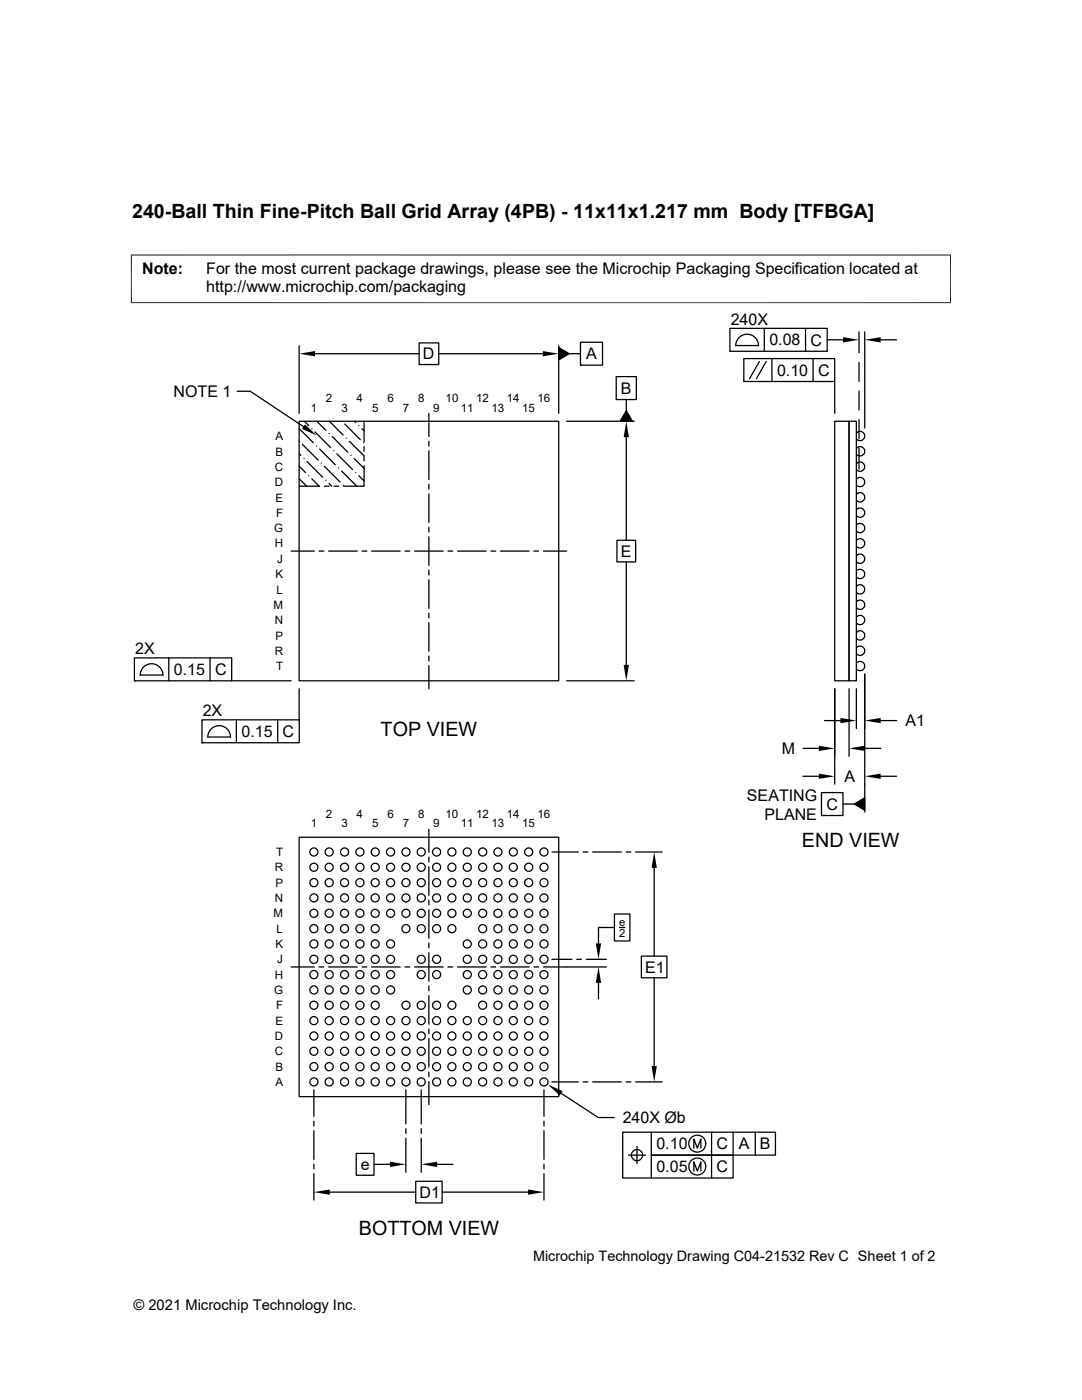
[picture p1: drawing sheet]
<svg xmlns="http://www.w3.org/2000/svg" width="216mm" height="279mm" viewBox="0 0 216 279" stroke-linecap="round" stroke-linejoin="round" font-family="sans-serif">
<g fill="none" stroke="#000" stroke-width=".25">
<path d="M47.3 78.1h2.6l10.7 7.1M59.7 69v13.5M62.9 70.6h20.7M83.6 68.4h3.9v4.3h-3.9zM87.5 70.6h20.8M111.5 69.4l2.1 1.2-2.1 1.2zM111.5 69v13.5M113.6 70.6h2.2M115.8 68.3h4.4v4.6h-4.4zM115.8 72.9h.1M123 75.2h4v4.5h-4zM123 79.7h.1"/>
<path d="M125 79.7v2.3M145.6 65.5h19.5v4.6h-19.5zM145.6 70.1h.1M147.6 67.2a2.27 2.27 0 0 1 2.4-.3 2.27 2.27 0 0 1 1.3 2.1h-4.5l.2-1zM148.4 71.6h18.2v4.5h-18.2zM148.4 76.1h.1M151.5 72.1l-1.9 3.5M152.5 65.5v4.6M152.9 72.1l-2 3.5M154 71.6v4.5M160.7 65.5v4.6M162.2 71.6v4.5"/>
<path d="M165.1 67.8h3.1M166.6 76.1v6.4M171.4 66.2v4.2M171.4 72.3v3.8M171.4 78v3.8M172.6 66.2v19.2M175.7 67.8h3.2M59.7 97h4.1M59.7 85.5l2.8 2.9M59.7 90.5l.3 .4M59.7 93l1.3 1.3M59.7 95.5l1.5 1.5"/>
<path d="M59.7 84.1h51.8v51.8h-51.8zM59.7 88.1h.1M60.3 88.7l3.2 3.1M60.7 91.5h.1M60.7 84.1l.9 .8M61.3 92.1l3.1 3.2M61.6 94.9h.1M62.2 85.6h.1M62.2 95.6l1.5 1.4M62.8 86.2l3.2 3.1M63.2 89h.1M63.2 84.1l1.8 1.8"/>
<path d="M63.8 89.6l3.1 3.2M64.1 92.4h.1M64.7 97h1M64.7 93.1l3.1 3.1M65 95.9h.1M65.7 86.5h.1M65.7 96.5l.5 .5M65.7 84.1l2.8 2.7M66.3 87.1l3.1 3.2M66.6 89.9h.1M66.6 97h1M67.2 90.6l3.1 3.1"/>
<path d="M67.5 93.4h.1M68.2 94l3 3M68.5 96.8h.1M68.8 84.6l3.1 3.2M69.1 87.4h.1M69.7 88.1l2.9 2.9M70 90.9h.1M70.7 91.5l1.9 2M70.7 84.1l.3 .2M71 94.3h.1M71.6 94.9l1 1.1M71.6 84.9h.1"/>
<path d="M72.2 85.6l.4 .4M72.5 88.4h.1M72.6 84.1v4.1M72.6 89.1v1M72.6 91v1M72.6 92.9v4.1h-4.1M85.6 82.5v4.6M85.6 88.1v.9M85.6 90v5.7M85.6 96.6v1M85.6 98.6v5.7M113.1 84.1h13.5"/>
<path d="M125 87.2v20.6M125 82l1.2 2.1h-2.5zM166.6 84.1h2.8v51.8h-2.8zM169.4 84.1h1.5v51.8h-1.5zM170.9 86.4a.93 .93 0 0 1 1.4-.1 .93 .93 0 0 1 0 1.4 .93 .93 0 0 1-1.4-.1M170.9 89.5a.93 .93 0 0 1 1.4-.1 .93 .93 0 0 1 0 1.3 .93 .93 0 0 1-1.4 0M170.9 92.5a.93 .93 0 0 1 1.4 0 .93 .93 0 0 1 0 1.3 .93 .93 0 0 1-1.4-.1M170.9 95.6a.93 .93 0 0 1 1.4-.1 .93 .93 0 0 1 0 1.4 .93 .93 0 0 1-1.4-.1M170.9 98.7a.93 .93 0 0 1 1.4-.1 .93 .93 0 0 1 0 1.3 .93 .93 0 0 1-1.4-.1M171.4 83.7v3.8M171.4 89.5v4.1M58.1 110h4.6"/>
<path d="M63.7 110h.9M65.6 110h5.7M72.2 110h1M74.1 110h5.8M80.8 110h1M82.7 110h5.7M85.6 105.2v1M85.6 107.1v5.7M85.6 113.8v.9M85.6 115.7v5.7M89.4 110h.9M91.3 110h5.7"/>
<path d="M98 110h.9M99.9 110h5.7M106.5 110h1M108.4 110h4.7M123.1 107.8h3.7v4.3h-3.7zM125 112.1v20.6M170.9 101.7a.93 .93 0 0 1 1.4-.1 .93 .93 0 0 1 0 1.4 .93 .93 0 0 1-1.4-.1M170.9 104.8a.93 .93 0 0 1 1.4-.1 .93 .93 0 0 1 0 1.4 .93 .93 0 0 1-1.4-.1M170.9 107.8a.93 .93 0 0 1 1.4 0 .93 .93 0 0 1 0 1.3 .93 .93 0 0 1-1.4-.1M170.9 110.9a.93 .93 0 0 1 1.4-.1 .93 .93 0 0 1 0 1.4 .93 .93 0 0 1-1.4-.1M170.9 114a.93 .93 0 0 1 1.4-.1 .93 .93 0 0 1 0 1.3 .93 .93 0 0 1-1.4-.1M170.9 117a.93 .93 0 0 1 1.4-.1 .93 .93 0 0 1 0 1.4 .93 .93 0 0 1-1.4-.1"/>
<path d="M26.8 131.3h19.4v4.6h-19.4zM26.8 135.9h.1M28.8 133a2.27 2.27 0 0 1 2.4-.3 2.27 2.27 0 0 1 1.3 2h-4.5l.2-.9zM33.7 131.3v4.6M41.9 131.3v4.6M46.2 135.9h11.9M59.7 137.5v6.2M85.6 122.4v.9M85.6 124.3v5.7M85.6 130.9v1M85.6 132.8v4.7M113.1 135.9h13.5"/>
<path d="M166.6 137.5v19M169.4 137.5v13.4M170.9 137.5v7.9M170.9 120.1a.93 .93 0 0 1 1.4-.1 .93 .93 0 0 1 0 1.4 .93 .93 0 0 1-1.4-.1M170.9 123.1a.93 .93 0 0 1 1.4 0 .93 .93 0 0 1 0 1.3 .93 .93 0 0 1-1.4-.1M170.9 126.2a.93 .93 0 0 1 1.4-.1 .93 .93 0 0 1 0 1.4 .93 .93 0 0 1-1.4-.1M170.9 129.3a.93 .93 0 0 1 1.4-.1 .93 .93 0 0 1 0 1.4 .93 .93 0 0 1-1.4-.1M170.9 132.3a.93 .93 0 0 1 1.4-.1 .93 .93 0 0 1 0 1.4 .93 .93 0 0 1-1.4-.1M172.6 134.5v27.6M40.3 143.7h19.4v4.5h-19.4zM40.3 148.2h.1M42.2 145.4a2.27 2.27 0 0 1 2.5-.4 2.27 2.27 0 0 1 1.3 2.1h-4.5l.2-.9z"/>
<path d="M47.2 143.7v4.5M55.4 143.7v4.5M160.2 149.4h3.2M160.2 154.9h3.2M163.9 158.2h4.3v4.6h-4.3zM164.5 143.8h3.2M172.6 149.4h3.2M175.7 143.8h3.2M175.7 154.9h3.2M59.7 167.1h51.8v51.8h-51.8zM85.6 165.5v4.6M85.6 171.1v.9"/>
<path d="M85.6 173v5.7M85.6 179.6v1M110.1 170h5.3M116.4 170h.9M118.3 170h5.7M124.9 170h1M126.8 170h5.3M130.5 173.2v17.6M163.9 162.8h.1M168.2 160.5h2.2M170.4 160.5l2.2-1.3v2.5zM58.1 193h4.6"/>
<path d="M63.7 193h.9M65.6 193h5.7M72.2 193h1M74.1 193h5.8M80.8 193h1M82.7 193h5.7M85.6 181.5v5.8M85.6 188.2v1M85.6 190.1v5.7M85.6 196.8v.9M85.6 198.7v5.7M89.4 193h.9"/>
<path d="M91.3 193h5.7M98 193h.9M99.9 193h5.7M106.5 193h1M110.1 191.5h4M115.1 191.5h.9M117 191.5h4M119.4 196.2v3.1M121 193h-12.6M122.6 185.1h-3.2v3.2M122.6 182.4h3.1v5.4h-3.1zM123.6 185.1h1.1"/>
<path d="M128 190.8h5.1v4.3h-5.1zM130.5 195.1v17.6M62.6 217.5v5.3M81 217.5v6.8M84.1 217.5v6.8M85.6 205.4v.9M85.6 207.3v5.7M85.6 213.9v1M85.6 215.8v4.7M108.5 217.5v5.3M110.1 215.9h5.3M112 218.2l7.4 4.8h3.2"/>
<path d="M116.4 215.9h.9M118.3 215.9h5.7M124.9 215.9h1M126.8 215.9h5.3M62.6 223.8v.9M62.6 225.7v5.7M62.6 232.3v1M62.6 234.2v5.3M65.8 237.9h17.2M71.1 230.2h3.5v4.3h-3.5zM74.6 232.4h3.2M81 225.3v.9"/>
<path d="M81 227.2v6.8M83 235.8h5.2v4.3h-5.2zM84.1 225.3v.9M84.1 227.2v6.8M87.2 232.4h3.2M88.2 237.9h17.2M108.5 223.8v.9M108.5 225.7v5.7M108.5 232.3v1M108.5 234.2v5.3M125.4 230.5h3.4M127.1 228.8v3.4"/>
<path d="M130 226v4.5h16.3v4.6h-22.1v-9.1h30.5v4.5h-24.7v4.6M138.5 229.1v-1.8l.6 1.8 .7-1.8v1.8M138.5 233.7v-1.8l.6 1.8 .7-1.8v1.8M142 226v9.1M146.3 226v4.5M150.7 226v4.5"/>
<circle cx="62.6" cy="176.1" r=".81"/>
<circle cx="62.6" cy="179.2" r=".81"/>
<circle cx="62.6" cy="173.1" r=".81"/>
<circle cx="62.6" cy="170" r=".81"/>
<circle cx="65.7" cy="179.2" r=".81"/>
<circle cx="65.7" cy="170" r=".81"/>
<circle cx="65.7" cy="173.1" r=".81"/>
<circle cx="65.7" cy="176.1" r=".81"/>
<circle cx="68.7" cy="179.2" r=".81"/>
<circle cx="68.7" cy="173.1" r=".81"/>
<circle cx="68.7" cy="176.1" r=".81"/>
<circle cx="68.7" cy="170" r=".81"/>
<circle cx="71.8" cy="179.2" r=".81"/>
<circle cx="71.8" cy="173.1" r=".81"/>
<circle cx="71.8" cy="176.1" r=".81"/>
<circle cx="71.8" cy="170" r=".81"/>
<circle cx="74.9" cy="173.1" r=".81"/>
<circle cx="74.9" cy="179.2" r=".81"/>
<circle cx="74.9" cy="176.1" r=".81"/>
<circle cx="74.9" cy="170" r=".81"/>
<circle cx="77.9" cy="179.2" r=".81"/>
<circle cx="77.9" cy="173.1" r=".81"/>
<circle cx="77.9" cy="170" r=".81"/>
<circle cx="77.9" cy="176.1" r=".81"/>
<circle cx="81" cy="176.1" r=".81"/>
<circle cx="81" cy="173.1" r=".81"/>
<circle cx="81" cy="179.2" r=".81"/>
<circle cx="81" cy="170" r=".81"/>
<circle cx="84.1" cy="179.2" r=".81"/>
<circle cx="84.1" cy="176.1" r=".81"/>
<circle cx="84.1" cy="173.1" r=".81"/>
<circle cx="84.1" cy="170" r=".81"/>
<circle cx="87.1" cy="176.1" r=".81"/>
<circle cx="87.1" cy="173.1" r=".81"/>
<circle cx="87.1" cy="179.2" r=".81"/>
<circle cx="87.1" cy="170" r=".81"/>
<circle cx="90.2" cy="173.1" r=".81"/>
<circle cx="90.2" cy="179.2" r=".81"/>
<circle cx="90.2" cy="176.1" r=".81"/>
<circle cx="90.2" cy="170" r=".81"/>
<circle cx="93.2" cy="173.1" r=".81"/>
<circle cx="93.2" cy="176.1" r=".81"/>
<circle cx="93.2" cy="170" r=".81"/>
<circle cx="93.2" cy="179.2" r=".81"/>
<circle cx="96.3" cy="173.1" r=".81"/>
<circle cx="96.3" cy="170" r=".81"/>
<circle cx="96.3" cy="179.2" r=".81"/>
<circle cx="96.3" cy="176.1" r=".81"/>
<circle cx="99.4" cy="179.2" r=".81"/>
<circle cx="99.4" cy="176.1" r=".81"/>
<circle cx="99.4" cy="170" r=".81"/>
<circle cx="99.4" cy="173.1" r=".81"/>
<circle cx="102.4" cy="179.2" r=".81"/>
<circle cx="102.4" cy="176.1" r=".81"/>
<circle cx="102.4" cy="173.1" r=".81"/>
<circle cx="102.4" cy="170" r=".81"/>
<circle cx="105.5" cy="179.2" r=".81"/>
<circle cx="105.5" cy="176.1" r=".81"/>
<circle cx="105.5" cy="173.1" r=".81"/>
<circle cx="105.5" cy="170" r=".81"/>
<circle cx="108.5" cy="176.1" r=".81"/>
<circle cx="108.5" cy="179.2" r=".81"/>
<circle cx="108.5" cy="170" r=".81"/>
<circle cx="108.5" cy="173.1" r=".81"/>
<circle cx="62.6" cy="182.3" r=".81"/>
<circle cx="62.6" cy="194.5" r=".81"/>
<circle cx="62.6" cy="191.4" r=".81"/>
<circle cx="62.6" cy="197.6" r=".81"/>
<circle cx="62.6" cy="188.4" r=".81"/>
<circle cx="62.6" cy="185.3" r=".81"/>
<circle cx="65.7" cy="182.3" r=".81"/>
<circle cx="65.7" cy="185.3" r=".81"/>
<circle cx="65.7" cy="191.4" r=".81"/>
<circle cx="65.7" cy="188.4" r=".81"/>
<circle cx="65.7" cy="194.5" r=".81"/>
<circle cx="65.7" cy="197.6" r=".81"/>
<circle cx="68.7" cy="197.6" r=".81"/>
<circle cx="68.7" cy="191.4" r=".81"/>
<circle cx="68.7" cy="188.4" r=".81"/>
<circle cx="68.7" cy="185.3" r=".81"/>
<circle cx="68.7" cy="182.3" r=".81"/>
<circle cx="68.7" cy="194.5" r=".81"/>
<circle cx="71.8" cy="194.5" r=".81"/>
<circle cx="71.8" cy="191.4" r=".81"/>
<circle cx="71.8" cy="188.4" r=".81"/>
<circle cx="71.8" cy="197.6" r=".81"/>
<circle cx="71.8" cy="185.3" r=".81"/>
<circle cx="71.8" cy="182.3" r=".81"/>
<circle cx="74.9" cy="188.4" r=".81"/>
<circle cx="74.9" cy="182.3" r=".81"/>
<circle cx="74.9" cy="194.5" r=".81"/>
<circle cx="74.9" cy="185.3" r=".81"/>
<circle cx="74.9" cy="191.4" r=".81"/>
<circle cx="74.9" cy="197.6" r=".81"/>
<circle cx="77.9" cy="197.6" r=".81"/>
<circle cx="77.9" cy="194.5" r=".81"/>
<circle cx="77.9" cy="191.4" r=".81"/>
<circle cx="77.9" cy="182.3" r=".81"/>
<circle cx="77.9" cy="188.4" r=".81"/>
<circle cx="81" cy="185.3" r=".81"/>
<circle cx="81" cy="182.3" r=".81"/>
<circle cx="84.1" cy="194.5" r=".81"/>
<circle cx="84.1" cy="191.4" r=".81"/>
<circle cx="84.1" cy="182.3" r=".81"/>
<circle cx="84.1" cy="185.3" r=".81"/>
<circle cx="87.1" cy="194.5" r=".81"/>
<circle cx="87.1" cy="185.3" r=".81"/>
<circle cx="87.1" cy="182.3" r=".81"/>
<circle cx="87.1" cy="191.4" r=".81"/>
<circle cx="90.2" cy="185.3" r=".81"/>
<circle cx="90.2" cy="182.3" r=".81"/>
<circle cx="93.2" cy="197.6" r=".81"/>
<circle cx="93.2" cy="194.5" r=".81"/>
<circle cx="93.2" cy="191.4" r=".81"/>
<circle cx="93.2" cy="188.4" r=".81"/>
<circle cx="93.2" cy="182.3" r=".81"/>
<circle cx="96.3" cy="188.4" r=".81"/>
<circle cx="96.3" cy="182.3" r=".81"/>
<circle cx="96.3" cy="197.6" r=".81"/>
<circle cx="96.3" cy="185.3" r=".81"/>
<circle cx="96.3" cy="194.5" r=".81"/>
<circle cx="96.3" cy="191.4" r=".81"/>
<circle cx="99.4" cy="188.4" r=".81"/>
<circle cx="99.4" cy="185.3" r=".81"/>
<circle cx="99.4" cy="197.6" r=".81"/>
<circle cx="99.4" cy="191.4" r=".81"/>
<circle cx="99.4" cy="182.3" r=".81"/>
<circle cx="99.4" cy="194.5" r=".81"/>
<circle cx="102.4" cy="182.3" r=".81"/>
<circle cx="102.4" cy="191.4" r=".81"/>
<circle cx="102.4" cy="188.4" r=".81"/>
<circle cx="102.4" cy="185.3" r=".81"/>
<circle cx="102.4" cy="197.6" r=".81"/>
<circle cx="102.4" cy="194.5" r=".81"/>
<circle cx="105.5" cy="194.5" r=".81"/>
<circle cx="105.5" cy="185.3" r=".81"/>
<circle cx="105.5" cy="197.6" r=".81"/>
<circle cx="105.5" cy="182.3" r=".81"/>
<circle cx="105.5" cy="191.4" r=".81"/>
<circle cx="105.5" cy="188.4" r=".81"/>
<circle cx="108.5" cy="188.4" r=".81"/>
<circle cx="108.5" cy="185.3" r=".81"/>
<circle cx="108.5" cy="182.3" r=".81"/>
<circle cx="108.5" cy="194.5" r=".81"/>
<circle cx="108.5" cy="191.4" r=".81"/>
<circle cx="108.5" cy="197.6" r=".81"/>
<circle cx="62.6" cy="209.8" r=".81"/>
<circle cx="62.6" cy="203.7" r=".81"/>
<circle cx="62.6" cy="206.8" r=".81"/>
<circle cx="62.6" cy="200.6" r=".81"/>
<circle cx="62.6" cy="215.9" r=".81"/>
<circle cx="62.6" cy="212.9" r=".81"/>
<circle cx="65.7" cy="215.9" r=".81"/>
<circle cx="65.7" cy="200.6" r=".81"/>
<circle cx="65.7" cy="212.9" r=".81"/>
<circle cx="65.7" cy="209.8" r=".81"/>
<circle cx="65.7" cy="206.8" r=".81"/>
<circle cx="65.7" cy="203.7" r=".81"/>
<circle cx="68.7" cy="215.9" r=".81"/>
<circle cx="68.7" cy="209.8" r=".81"/>
<circle cx="68.7" cy="206.8" r=".81"/>
<circle cx="68.7" cy="200.6" r=".81"/>
<circle cx="68.7" cy="212.9" r=".81"/>
<circle cx="68.7" cy="203.7" r=".81"/>
<circle cx="71.8" cy="212.9" r=".81"/>
<circle cx="71.8" cy="209.8" r=".81"/>
<circle cx="71.8" cy="206.8" r=".81"/>
<circle cx="71.8" cy="215.9" r=".81"/>
<circle cx="71.8" cy="200.6" r=".81"/>
<circle cx="71.8" cy="203.7" r=".81"/>
<circle cx="74.9" cy="206.8" r=".81"/>
<circle cx="74.9" cy="215.9" r=".81"/>
<circle cx="74.9" cy="212.9" r=".81"/>
<circle cx="74.9" cy="209.8" r=".81"/>
<circle cx="74.9" cy="203.7" r=".81"/>
<circle cx="74.9" cy="200.6" r=".81"/>
<circle cx="77.9" cy="209.8" r=".81"/>
<circle cx="77.9" cy="215.9" r=".81"/>
<circle cx="77.9" cy="206.8" r=".81"/>
<circle cx="77.9" cy="203.7" r=".81"/>
<circle cx="77.9" cy="212.9" r=".81"/>
<circle cx="81" cy="215.9" r=".81"/>
<circle cx="81" cy="200.6" r=".81"/>
<circle cx="81" cy="212.9" r=".81"/>
<circle cx="81" cy="206.8" r=".81"/>
<circle cx="81" cy="203.7" r=".81"/>
<circle cx="81" cy="209.8" r=".81"/>
<circle cx="84.1" cy="200.6" r=".81"/>
<circle cx="84.1" cy="215.9" r=".81"/>
<circle cx="84.1" cy="206.8" r=".81"/>
<circle cx="84.1" cy="203.7" r=".81"/>
<circle cx="84.1" cy="209.8" r=".81"/>
<circle cx="84.1" cy="212.9" r=".81"/>
<circle cx="87.1" cy="212.9" r=".81"/>
<circle cx="87.1" cy="203.7" r=".81"/>
<circle cx="87.1" cy="200.6" r=".81"/>
<circle cx="87.1" cy="215.9" r=".81"/>
<circle cx="87.1" cy="209.8" r=".81"/>
<circle cx="87.1" cy="206.8" r=".81"/>
<circle cx="90.2" cy="215.9" r=".81"/>
<circle cx="90.2" cy="203.7" r=".81"/>
<circle cx="90.2" cy="212.9" r=".81"/>
<circle cx="90.2" cy="206.8" r=".81"/>
<circle cx="90.2" cy="209.8" r=".81"/>
<circle cx="90.2" cy="200.6" r=".81"/>
<circle cx="93.2" cy="215.9" r=".81"/>
<circle cx="93.2" cy="209.8" r=".81"/>
<circle cx="93.2" cy="206.8" r=".81"/>
<circle cx="93.2" cy="212.9" r=".81"/>
<circle cx="93.2" cy="203.7" r=".81"/>
<circle cx="96.3" cy="206.8" r=".81"/>
<circle cx="96.3" cy="215.9" r=".81"/>
<circle cx="96.3" cy="212.9" r=".81"/>
<circle cx="96.3" cy="209.8" r=".81"/>
<circle cx="96.3" cy="203.7" r=".81"/>
<circle cx="96.3" cy="200.6" r=".81"/>
<circle cx="99.4" cy="215.9" r=".81"/>
<circle cx="99.4" cy="212.9" r=".81"/>
<circle cx="99.4" cy="209.8" r=".81"/>
<circle cx="99.4" cy="203.7" r=".81"/>
<circle cx="99.4" cy="206.8" r=".81"/>
<circle cx="99.4" cy="200.6" r=".81"/>
<circle cx="102.4" cy="209.8" r=".81"/>
<circle cx="102.4" cy="212.9" r=".81"/>
<circle cx="102.4" cy="206.8" r=".81"/>
<circle cx="102.4" cy="200.6" r=".81"/>
<circle cx="102.4" cy="215.9" r=".81"/>
<circle cx="102.4" cy="203.7" r=".81"/>
<circle cx="105.5" cy="209.8" r=".81"/>
<circle cx="105.5" cy="200.6" r=".81"/>
<circle cx="105.5" cy="215.9" r=".81"/>
<circle cx="105.5" cy="212.9" r=".81"/>
<circle cx="105.5" cy="206.8" r=".81"/>
<circle cx="105.5" cy="203.7" r=".81"/>
<circle cx="108.5" cy="215.9" r=".81"/>
<circle cx="108.5" cy="212.9" r=".81"/>
<circle cx="108.5" cy="203.7" r=".81"/>
<circle cx="108.5" cy="209.8" r=".81"/>
<circle cx="108.5" cy="206.8" r=".81"/>
<circle cx="108.5" cy="200.6" r=".81"/>
<circle cx="127.1" cy="230.5" r="1.12"/>
<circle cx="139.1" cy="228.2" r="1.69"/>
<circle cx="139.1" cy="232.8" r="1.69"/>
</g>
<g fill="#000">
<path d="M59.7 70.6l3.2-.5v1zM108.3 70.1l3.2 .5-3.2 .5zM111.5 69.4l2.1 1.2-2.1 1.2zM168.2 67.3l3.2 .5-3.2 .5zM172.6 67.8l3.1-.5v1zM60.9 84.7l2.3 2.2-2.9-1.3zM125 84.1l.5 3.1h-1.1zM125 82l1.2 2.1h-2.5zM124.4 132.7h1.1l-.5 3.2zM163.4 148.8l3.2 .6-3.2 .5zM163.4 154.4l3.2 .5-3.2 .5zM167.7 143.3l3.2 .5-3.2 .5z"/>
<path d="M170.4 160.5l2.2-1.3v2.5zM169.4 149.4l3.2-.6v1.1zM172.6 143.8l3.1-.5v1zM172.6 154.9l3.1-.5v1zM130.5 170l.6 3.2h-1.1zM119.4 193l.6 3.2h-1.1zM118.9 188.3h1.1l-.6 3.2zM109.3 216.5l3 1.2-.6 .9zM130 212.7h1.1l-.6 3.2zM62.6 237.9l3.2-.5v1zM77.8 231.8l3.2 .6-3.2 .5zM84.1 232.4l3.1-.6v1.1z"/>
<path d="M105.4 237.4l3.1 .5-3.1 .5z"/>
</g>
<path d="M26.1 50.9h163.7M26.2 50.8v9.7M189.7 50.8v9.7M26.1 60.4h163.7" fill="none" stroke="#000" stroke-width=".2"/>
<g font-size="3.9">
<text x="26.4" y="43.5">240-Ball Thin Fine-Pitch Ball Grid Array (4PB) - 11x11x1.217 mm Body [TFBGA]</text>
<text x="75.9" y="146.8">TOP VIEW</text>
<text x="160" y="169">END VIEW</text>
<text x="71.6" y="246.5">BOTTOM VIEW</text>
</g>
<g font-size="3.2">
<text x="28.4" y="54.7">Note:</text>
<text x="41.1" y="58.3">http://www.microchip.com/packaging</text>
<text x="41.1" y="54.7">For the most current package drawings, please see the Microchip Packaging Specification located at</text>
<text x="145.8" y="64.8">240X</text>
<text x="84.4" y="71.7">D</text>
<text x="117" y="71.7">A</text>
<text x="153.5" y="68.9">0.08</text>
<text x="161.7" y="69">C</text>
<text x="155" y="75">0.10</text>
<text x="163.2" y="75">C</text>
<text x="34.6" y="79.2">NOTE 1</text>
<text x="123.9" y="78.6">B</text>
<text x="123.9" y="111.1">E</text>
<text x="27" y="130.5">2X</text>
<text x="34.7" y="134.7">0.15</text>
<text x="42.9" y="134.7">C</text>
<text x="40.4" y="142.9">2X</text>
<text x="48.2" y="147.1">0.15</text>
<text x="56.4" y="147.1">C</text>
<text x="180.7" y="144.9">A1</text>
<text x="156" y="150.5">M</text>
<text x="149" y="159.8">SEATING</text>
<text x="164.9" y="161.6">C</text>
<text x="168.5" y="156.1">A</text>
<text x="152.5" y="163.6">PLANE</text>
<text x="128.7" y="194.1">E1</text>
<text x="124.2" y="224.1">240X Øb</text>
<text x="72" y="233.5">e</text>
<text x="131" y="229.4">0.10</text>
<text x="131" y="234">0.05</text>
<text x="143" y="229.4">C</text>
<text x="143" y="234">C</text>
<text x="147.4" y="229.4">A</text>
<text x="151.6" y="229.4">B</text>
<text x="83.7" y="239.1">D1</text>
</g>
<g font-size="2.9">
<text x="106.4" y="251.7">Microchip Technology Drawing C04-21532 Rev C Sheet 1 of 2</text>
<text x="26.6" y="261.3">© 2021 Microchip Technology Inc.</text>
</g>
<g font-size="2.3">
<text x="62" y="82.1">1</text>
<text x="65" y="80.3">2</text>
<text x="68.1" y="82.1">3</text>
<text x="71.2" y="80.3">4</text>
<text x="74.2" y="82.1">5</text>
<text x="77.3" y="80.3">6</text>
<text x="80.3" y="82.1">7</text>
<text x="83.4" y="80.3">8</text>
<text x="86.5" y="82.1">9</text>
<text x="88.9" y="80.3">10</text>
<text x="91.9" y="82.1">11</text>
<text x="95" y="80.3">12</text>
<text x="98.1" y="82.1">13</text>
<text x="101.1" y="80.3">14</text>
<text x="104.2" y="82.1">15</text>
<text x="107.3" y="80.3">16</text>
<text x="54.9" y="87.8">A</text>
<text x="54.8" y="94">C</text>
<text x="54.9" y="90.9">B</text>
<text x="54.8" y="97">D</text>
<text x="54.9" y="100.1">E</text>
<text x="54.7" y="106.2">G</text>
<text x="55.1" y="103.1">F</text>
<text x="54.8" y="109.3">H</text>
<text x="55.3" y="112.3">J</text>
<text x="54.9" y="115.4">K</text>
<text x="55.2" y="118.4">L</text>
<text x="54.6" y="121.5">M</text>
<text x="54.8" y="124.6">N</text>
<text x="54.8" y="130.7">R</text>
<text x="54.9" y="127.6">P</text>
<text x="55.1" y="133.8">T</text>
<text x="62" y="165.1">1</text>
<text x="65" y="163.3">2</text>
<text x="68.1" y="165.1">3</text>
<text x="71.2" y="163.3">4</text>
<text x="74.2" y="165.1">5</text>
<text x="77.3" y="163.3">6</text>
<text x="80.3" y="165.1">7</text>
<text x="83.4" y="163.3">8</text>
<text x="86.5" y="165.1">9</text>
<text x="88.9" y="163.3">10</text>
<text x="91.9" y="165.1">11</text>
<text x="95" y="163.3">12</text>
<text x="98.1" y="165.1">13</text>
<text x="101.1" y="163.3">14</text>
<text x="104.2" y="165.1">15</text>
<text x="107.3" y="163.3">16</text>
<text x="54.8" y="173.9">R</text>
<text x="55.1" y="170.9">T</text>
<text x="54.9" y="177">P</text>
<text x="54.6" y="183.1">M</text>
<text x="54.8" y="180">N</text>
<text x="54.9" y="189.2">K</text>
<text x="55.2" y="186.2">L</text>
<text x="54.8" y="195.3">H</text>
<text x="55.3" y="192.3">J</text>
<text x="54.7" y="198.4">G</text>
<text x="55.1" y="201.4">F</text>
<text x="54.8" y="207.6">D</text>
<text x="54.9" y="204.5">E</text>
<text x="54.8" y="210.6">C</text>
<text x="54.9" y="213.7">B</text>
<text x="54.9" y="216.7">A</text>
</g>
<g font-size="2.2">
<text x="123.5" y="184.8">e</text>
<text x="123.5" y="187">2</text>
</g>
</svg>
